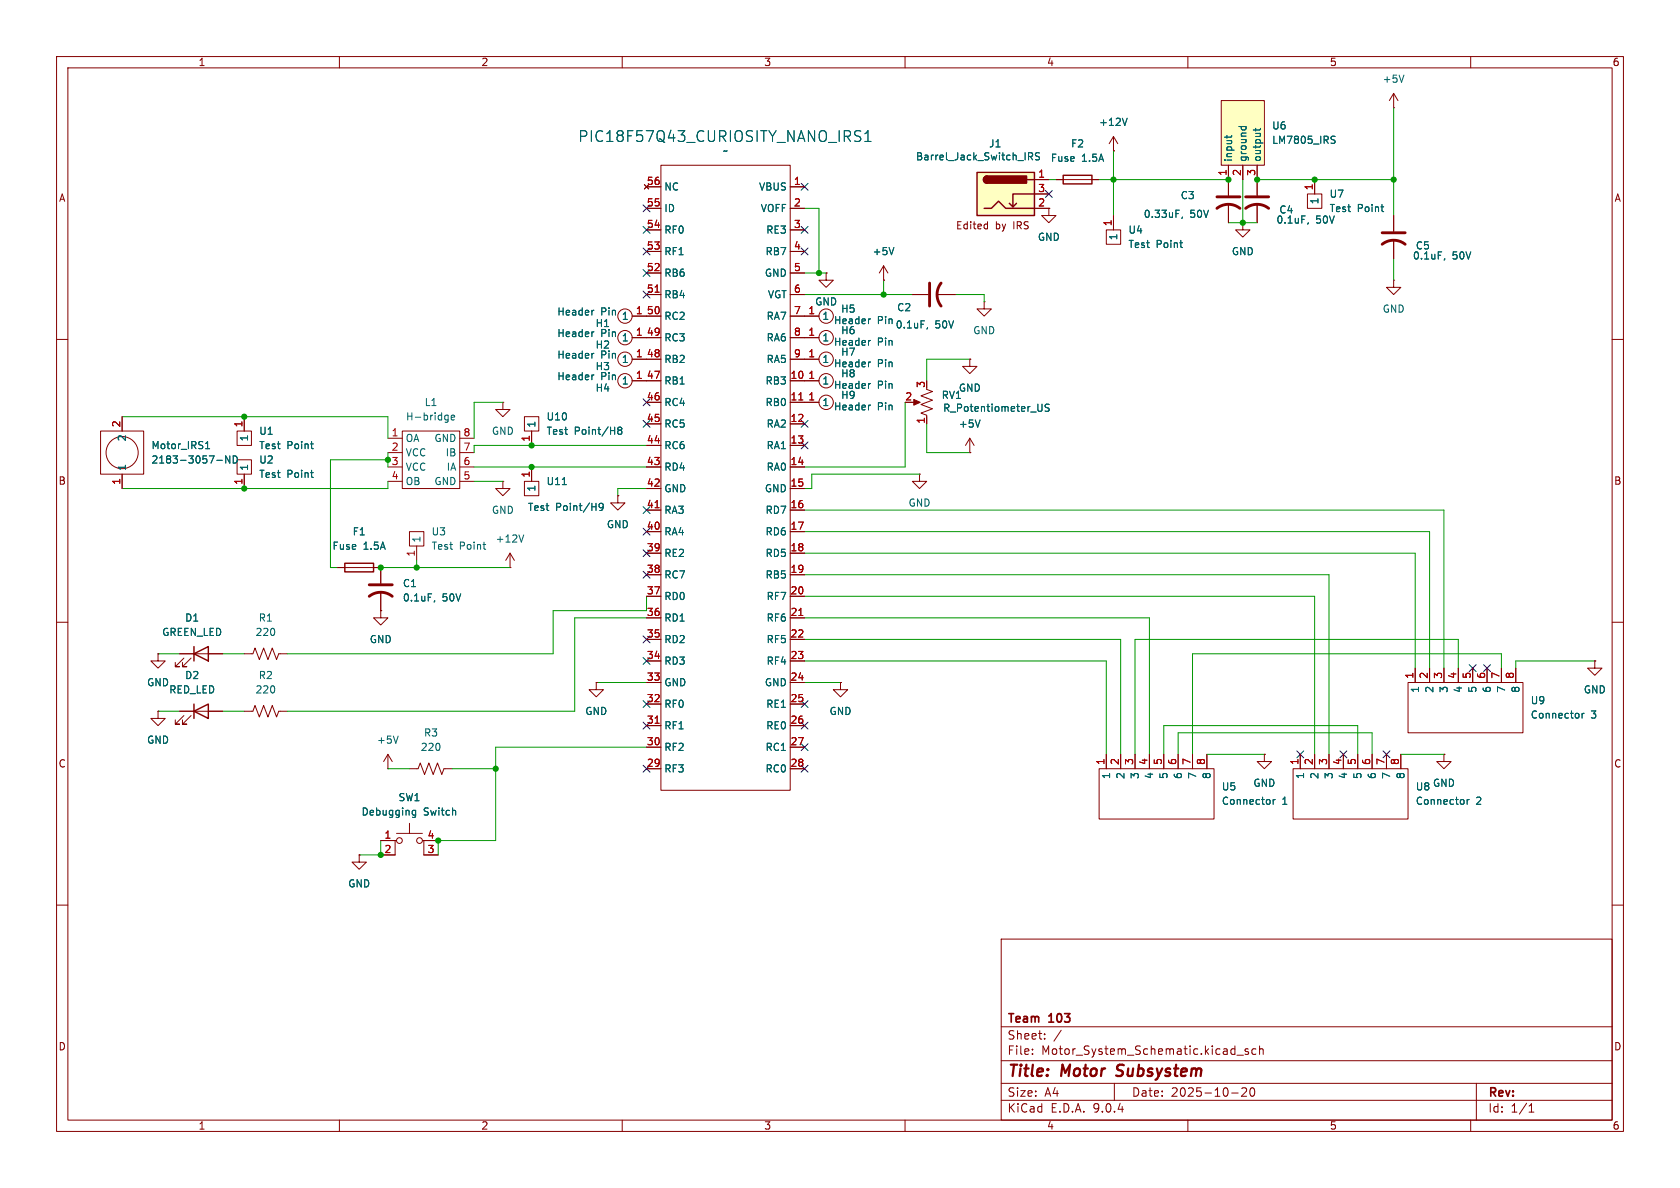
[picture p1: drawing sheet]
<svg xmlns="http://www.w3.org/2000/svg" width="297mm" height="210mm" viewBox="0 0 297 210" stroke-linecap="round" stroke-linejoin="round" font-family="sans-serif">
<g fill="none" stroke="#840000" stroke-width=".18">
<path d="M10 10h277v190h-277zM12 12h273v186h-273zM60 10v2M110 10v2M160 10v2M210 10v2M260 10v2M114.3 33h2.5M114.3 36.8h2.5M116.8 29.2h22.9v110.5h-22.9zM139.7 33h2.5M139.7 36.8h2.5"/>
<path d="M222.2 31.8v2.7M222.2 36.1v3.3M111.8 55.9h5M111.8 59.7h5M114.3 40.6h2.5M114.3 44.5h2.5M114.3 48.3h2.5M114.3 52.1h2.5M139.7 55.9h5.1M139.7 59.7h2.5M139.7 40.6h2.5M139.7 44.5h2.5"/>
<path d="M139.7 48.3h2.5M139.7 52.1h2.5M146 48.3v1.2h1.3l-1.3 1.3-1.2-1.3h1.2M146 48.3h.1M156.2 49.5h.1M156.2 47l-.8 1.3M156.2 47l.8 1.3M156.2 47v2.5M10 60h2M17.8 76.2h7.6v7.6h-7.6zM21.6 73.7v2.5M41.9 76.2h2.5v2.5h-2.5z"/>
<path d="M43.2 73.7v2.5M68.6 77.5h2.5M71.1 76.2h10.2v10.2h-10.2zM81.3 77.5h2.5M88.9 71.1v1.3h1.3l-1.3 1.3-1.3-1.3h1.3M88.9 71.1h.1M92.7 73.7h2.5v2.5h-2.5zM94 76.2v2.5M111.8 63.5h5M111.8 67.3h5M114.3 71.1h2.5M114.3 74.9h2.5"/>
<path d="M114.3 78.7h2.5M139.7 63.5h2.5M139.7 67.3h2.5M139.7 71.1h2.5M139.7 74.9h2.5M139.7 78.7h2.5M161.3 71.1h1M163.8 68.8l1 .4-2 .8 2 .7-2 .8 2 .8-2 .7 1 .4v1.5M285 60h2M21.6 83.8v2.6M41.9 81.3h2.5v2.5h-2.5zM43.2 83.8v2.6"/>
<path d="M68.6 80h2.5M68.6 82.6h2.5M68.6 85.1h2.5M72.4 94h2.5v2.5h-2.5zM73.7 96.5v2.6M81.3 80h2.5M81.3 82.6h2.5M81.3 85.1h2.5M90.2 97.8l-.8 1.3M90.2 97.8l.7 1.3M90.2 97.8v2.5M92.7 85.1h2.5v2.5h-2.5z"/>
<path d="M94 82.6v2.5M109.2 87.6v1.3h1.3l-1.3 1.3-1.3-1.3h1.3M109.2 87.6h.1M114.3 82.6h2.5M114.3 86.4h2.5M114.3 90.2h2.5M114.3 94h2.5M114.3 97.8h2.5M139.7 82.6h2.5M139.7 86.4h2.5M139.7 90.2h2.5M139.7 94h2.5"/>
<path d="M139.7 97.8h2.5M162.6 83.8v1.3h1.2l-1.2 1.3-1.3-1.3h1.3M162.6 83.8h.1M10 110h2M59.7 100.3h7.6v2.8M67.3 108v1.2h1.3l-1.3 1.3-1.3-1.3h1.3M67.3 108h.1M67.3 104.6v3.4M90.2 100.3h.1M114.3 101.6h2.5M114.3 105.4h2.5M114.3 109.2h2.5"/>
<path d="M114.3 113h2.5M114.3 116.8h2.5M139.7 101.6h2.5M139.7 105.4h2.5M139.7 109.2h2.5M139.7 113h2.5M139.7 116.8h2.5M250.2 118.1v2.6M252.7 118.1v2.6M255.3 118.1v2.6M257.8 118.1v2.6M260.3 118.1v2.6"/>
<path d="M262.9 118.1v2.6M265.4 118.1v2.6M268 118.1v2.6M281.9 116.8v1.3h1.3l-1.3 1.3-1.2-1.3h1.2M281.9 116.8h.1M285 110h2M68.6 135.9h.1M68.6 133.4l-.8 1.2M68.6 133.4l.7 1.2M68.6 133.4v2.5M72.4 135.9h1.5l.4-1 .8 2 .7-2 .8 2 .7-2 .8 2 .4-1h1.5M105.4 120.7v1.2h1.3l-1.3 1.3-1.3-1.3h1.3"/>
<path d="M105.4 120.7h.1M114.3 120.7h2.5M114.3 124.5h2.5M114.3 128.3h2.5M114.3 132.1h2.5M114.3 135.9h2.5M139.7 120.7h2.5M139.7 124.5h2.5M139.7 128.3h2.5M139.7 132.1h2.5M139.7 135.9h2.5M148.6 120.7v1.2h1.3l-1.3 1.3-1.3-1.3h1.3"/>
<path d="M148.6 120.7h.1M194.3 135.9h20.3v8.9h-20.3zM195.6 133.4v2.5M198.1 133.4v2.5M200.7 133.4v2.5M203.2 133.4v2.5M205.7 133.4v2.5M208.3 133.4v2.5M210.8 133.4v2.5M213.4 133.4v2.5M223.5 133.4v1.2h1.3l-1.3 1.3-1.3-1.3h1.3M223.5 133.4h.1"/>
<path d="M248.9 120.7h20.3v8.8h-20.3zM255.3 133.4v1.2h1.2l-1.2 1.3-1.3-1.3h1.3M255.3 133.4h.1M63.5 151.1v1.3h1.3l-1.3 1.3-1.3-1.3h1.3M63.5 151.1h.1M67.3 148.6h2.5M70.1 148.6h-.3v2.5h-2.5M70.1 147.3h4.6M72.4 145.5v1.8M74.7 148.6h.2v2.5h2.6M74.9 148.6h2.6M10 160h2"/>
<path d="M177 166h108v32h-108zM285 160h2M60 198v2M110 198v2M160 198v2M177 194.5h108M177 191.5h108M177 187.5h108M177 181.5h108M182.5 186.3v.1M182.5 185.5v.1M184.7 183.6v.1"/>
<path d="M184.7 182.8v.1M187.6 182.1l-1.3 2M197 191.5v3M210 198v2M217.7 193.2h1.2M218.7 186.5h1.1M219.5 192.4l.6-.1 .2 .1 .1 .3-.9 1.1h.9M220.7 185.5l-.4-.1-.2 .2 .1 .2 .5 .2v.3h-.6M221.1 192.4l.2-.1a.81 .81 0 0 1 .6 .6 .81 .81 0 0 1-.3 .8l-.1 .1a.81 .81 0 0 1-.4-1.4zM222 185.5l-.4-.1-.3 .3v.4l.2 .2h.5M222.7 185.5l.2-.1 .3 .1 .1 .9M222.7 184.9v1.5"/>
<path d="M260 198v2M261 191.5v6.5M270.3 196.6h.9M270.3 195.5l.4-.4v1.5"/>
<circle cx="110.5" cy="59.7" r="1.27"/>
<circle cx="110.5" cy="55.9" r="1.27"/>
<circle cx="146" cy="55.9" r="1.27"/>
<circle cx="110.5" cy="67.3" r="1.27"/>
<circle cx="110.5" cy="63.5" r="1.27"/>
<circle cx="21.6" cy="80" r="2.84"/>
<circle cx="70.6" cy="148.6" r=".51"/>
<circle cx="74.2" cy="148.6" r=".51"/>
</g>
<path d="M197.3 190.1l.3 .1M197.6 188.4l-.1 .2 .1 .4" fill="none" stroke="#840000" stroke-width=".4"/>
<g fill="none" stroke="#006464" stroke-width=".18">
<path d="M151.8 24.1l.2 .1a.46 .46 0 0 1 .2 .5 .46 .46 0 0 1-.4 .3M151.9 23.1l.3 .1M152.9 25h1.1M152.9 23.6l.5-.5v1.9M231.3 39.4l-.1 .2M105 54.9h-.2M105 58.7h-.2M153.9 56.4h-.2M158 43.8l-.4 1.2M36.3 79.3h.8M36.3 78.4l.4-.4v1.3M54.9 78.5h.5"/>
<path d="M55.3 79.3h.1M78.9 73.4l.3 .1M79.2 73.4v1l-.2 .3M79.2 74.2h-.3M79.8 73.8l.6-.1-.1-.2-.4-.1-.1 .2v.6h.5M104.9 66.3h-.1M105 62.5h-.2M109.5 76.1l-.3-.3 .3-.3h.2l.2 .3-.2 .3M109.5 76.1l-.3 .2 .1 .4 .2 .1 .3-.1 .1-.2v-.2l-.2-.2M109.5 76.1h.2M184.2 71.4v1.1l-.1 .2h-.4M185.5 71.5l-.5-.1-.2 .2v.3l.6 .3 .1 .3-.3 .2h-.4"/>
<path d="M38.3 81.4h1M40.6 80.6v1.3l-.7-1.3v1.3M41.2 80.6a.64 .64 0 0 1 .8 .6 .64 .64 0 0 1-.8 .7zM54.9 83.6h.5M55.3 84.4h.1M85.4 96.3h.5M85.7 97.1h.2M92.6 94.6l-.4 1.2M99.4 85.7h.7M106.6 89.5l-.2 .3-.4-.1-.1-.2 .1-.5h.4l.2 .1a.84 .84 0 0 1-.3 1.1h-.3M76.9 106.2l-.2 .2M70.4 130.1l-.4 1.3"/>
<path d="M279.7 126.1v.8M280.1 126.1l-.4 .2M72.9 143.8l.2 .3 .4-.1M73.5 143.2v1.1l-.3 .2h-.3M73.5 143.3l-.4-.1-.2 .3M225.1 141.3v.9M225.4 141.3l-.3 .3"/>
</g>
<path d="M220.2 36.8a3.3 3.3 0 0 1 4.1 0M220.2 34.8h4.1M65.3 105.4a3.3 3.3 0 0 1 4 0M65.3 103.4h4" fill="none" stroke="#840000" stroke-width=".51"/>
<path d="M115.8 51.7h.7M141.2 70.7h.7M115.8 89.8h.7M141.2 108.8h.7M115.8 127.9h.7" fill="none" stroke="#a90000" stroke-width=".18"/>
<path d="M161.5 70.6l1.2 .5-1.2 .5z" fill="#840000" stroke="#840000" stroke-width=".18"/>
<path d="M61 99.6h5v1.5h-5z" fill="none" stroke="#840000" stroke-width=".25"/>
<path d="M215.9 17.8h7.6v11.4h-7.6z" fill="#ffffc2"/>
<g fill="none" stroke="#840000" stroke-width=".18">
<path d="M215.9 17.8h7.6v11.4h-7.6zM185.4 36.8v1.3h1.3l-1.3 1.3-1.3-1.3h1.3M185.4 36.8h.1M186.7 31.8h7.6M196.8 26.7h.1M196.8 24.1l-.7 1.3M196.8 24.1l.8 1.3M196.8 24.1v2.6M196.8 38.1v2.5M217.2 29.2v5.3M217.2 36.1v3.3M219.7 39.4v1.2h1.3l-1.3 1.3-1.3-1.3h1.3"/>
<path d="M219.7 39.4h.1M219.7 29.2v2.6M222.2 29.2v2.6M231.1 34.3h2.6v2.5h-2.6zM232.4 31.8v2.5M246.4 38.1v2.8M142.2 59.7h2.6M161.3 52.1h2.8M165.6 52.1h3.3M174 53.3v1.3h1.3l-1.3 1.3-1.3-1.3h1.3M174 53.3h.1M195.6 40.6h2.5v2.6h-2.5z"/>
<path d="M246.4 49.5v1.3h1.2l-1.2 1.3-1.3-1.3h1.3M246.4 49.5h.1M246.4 42.4v3.3M142.2 63.5h2.6M142.2 67.3h2.6M142.2 71.1h2.6M171.4 63.5v1.3h1.3l-1.3 1.2-1.2-1.2h1.2M171.4 63.5h.1M171.4 77.5l-.7 1.2M171.4 77.5l.8 1.2M171.4 77.5v2.5M171.4 80h.1"/>
<path d="M27.9 115.6v1.2h1.3l-1.3 1.3-1.2-1.3h1.2M27.9 115.6h.1M31.7 115.6h7.7M32.5 116.3l-1.5 1.6h.7h-.7v-.8M33.8 116.3l-1.5 1.6h.7h-.7v-.8M43.2 115.6h1.5l.4-1 .7 2 .8-2 .8 2 .7-2 .8 2 .4-1h1.5M27.9 125.7v1.3h1.3l-1.3 1.3-1.2-1.3h1.2M27.9 125.7h.1M31.7 125.7h7.7M32.5 126.5l-1.5 1.5h.7h-.7v-.7M33.8 126.5l-1.5 1.5h.7h-.7v-.7M43.2 125.7h1.5l.4-1 .7 2 .8-2 .8 2 .7-2 .8 2 .4-1h1.5"/>
<circle cx="146" cy="59.7" r="1.27"/>
<circle cx="146" cy="67.3" r="1.27"/>
<circle cx="146" cy="63.5" r="1.27"/>
<circle cx="146" cy="71.1" r="1.27"/>
</g>
<g fill="none" stroke="#006464" stroke-width=".18">
<path d="M199.3 20.9l-.5 1.3M209 38.4l-.1 .2M216.9 23.9v.5M217.7 23.9l-.1 .3h-1.1M219 22.4h1.3M219.5 22.4l-.1 .3M220.2 22.4l.1 .3M222 22.7v.5M222.8 22.7l-.2 .3h-1M235.5 24.7l.4 .1 .1 .3-.2 .2h-.3M235.5 24.1h.5M244.1 36.6h.5"/>
<path d="M244.5 37.4h.1M164 57.9l-.1 .3M208.6 42.9h.5M208.9 43.8h.2M255.4 45.7l-.1 .3M153.9 64l-.2 .1M153.9 67.8l-.2 .1M153.9 60.2h-.2M153.9 71.6l-.2 .1M173.3 74.2l-.5 1.3"/>
</g>
<path d="M188 31h5v1.5h-5zM34.3 115.6l2.5-1.3v2.5zM34.3 114.3v2.5M34.3 125.7l2.5-1.2v2.5zM34.3 124.5v2.5" fill="none" stroke="#840000" stroke-width=".25"/>
<path d="M215.1 36.8a3.3 3.3 0 0 1 4.1 0M215.1 34.8h4.1M164.3 50v4.1M166.4 50a3.3 3.3 0 0 0 0 4.1M244.3 43.2a3.3 3.3 0 0 1 4.1 0M244.3 41.1h4.1" fill="none" stroke="#840000" stroke-width=".51"/>
<path d="M172.7 30.5h10.2v7.6h-10.2z" fill="#ffffc2"/>
<path d="M172.7 30.5h10.2v7.6h-10.2zM174 36.8h1.3l1.2-1.2 1.3 1.2h5.1M174.5 31.1a.64 .64 0 0 0-.6 .7 .64 .64 0 0 0 .6 .6M179.7 35.9l-.6 .7M181.6 31.8h1.3M182.9 34.3h-3.8v2.3l-.7-.7" fill="none" stroke="#840000" stroke-width=".25"/>
<g fill="#840000" stroke="#840000" stroke-width=".25">
<path d="M174 31.3l.5-.2v1.3a.63 .63 0 0 1-.6-.4 .63 .63 0 0 1 .1-.7z"/>
<path d="M174.5 31.1h7v1.3h-7z"/>
</g>
<g fill="none" stroke="#840000" stroke-width=".18">
<path d="M246.4 19.1h.1M246.4 16.5l-.8 1.3M246.4 16.5l.7 1.3M246.4 16.5v2.6M114.3 36.8h2.5M114.3 33h2.5M139.7 36.8h2.5M139.7 33h2.5M174.2 39.6l.4 .1M174.6 39.2v1.3M182.9 31.8h2.5M182.9 34.3h2.5"/>
<path d="M182.9 36.8h2.5M185.4 36.8h.1M186.7 31.8h1.3M193 31.8h1.3M196.8 26.7h.1M196.8 38.1v2.5M217.2 29.2v5.3M217.2 36.1v3.3M219.7 39.4h.1M219.7 29.2v2.6M222.2 29.2v5.3M222.2 36.1v3.3"/>
<path d="M232.4 31.8v2.5M246.4 38.1v2.8M111.8 55.9h5M111.8 59.7h5M114.3 40.6h2.5M114.3 44.5h2.5M114.3 48.3h2.5M114.3 52.1h2.5M139.7 55.9h5.1M139.7 59.7h5.1M139.7 40.6h2.5M139.7 44.5h2.5"/>
<path d="M139.7 48.3h2.5M139.7 52.1h2.5M146 48.3h.1M156.2 49.5h.1M161.3 52.1h2.8M165.6 52.1h3.3M174.6 40.4l-.4 .1M246.4 42.4v3.3M21.6 73.7v2.5M43.2 73.7v2.5M94 76.2v2.5M111.8 63.5h5"/>
<path d="M111.8 67.3h5M114.3 71.1h2.5M114.3 74.9h2.5M114.3 78.7h2.5M139.7 63.5h5.1M139.7 67.3h5.1M139.7 71.1h5.1M139.7 74.9h2.5M139.7 78.7h2.5M163.8 73.7v1.2M171.4 63.5h.1M21.6 83.8v2.6"/>
<path d="M43.2 83.8v2.6M88.9 85.1v1.3h1.3l-1.3 1.2-1.3-1.2h1.3M88.9 85.1h.1M94 82.6v2.5M109.2 87.6h.1M114.3 82.6h2.5M114.3 86.4h2.5M114.3 90.2h2.5M114.3 94h2.5M114.3 97.8h2.5M139.7 82.6h2.5M139.7 86.4h2.5"/>
<path d="M139.7 90.2h2.5M139.7 94h2.5M139.7 97.8h2.5M171.4 80h.1M27.9 115.6h.1M31.7 115.6h2.6M36.8 115.6h2.6M59.7 100.3h1.3M66 100.3h1.3v2.8M67.3 108h.1M67.3 104.6v3.4M114.3 101.6h2.5"/>
<path d="M114.3 105.4h2.5M114.3 109.2h2.5M114.3 113h2.5M114.3 116.8h2.5M139.7 101.6h2.5M139.7 105.4h2.5M139.7 109.2h2.5M139.7 113h2.5M139.7 116.8h2.5M250.2 118.1v2.6M252.7 118.1v2.6M255.3 118.1v2.6"/>
<path d="M257.8 118.1v2.6M260.3 118.1v2.6M262.9 118.1v2.6M265.4 118.1v2.6M268 118.1v2.6M281.9 116.8h.1M27.9 125.7h.1M31.7 125.7h2.6M36.8 125.7h2.6M105.4 120.7h.1M114.3 120.7h2.5M114.3 124.5h2.5"/>
<path d="M114.3 128.3h2.5M114.3 132.1h2.5M114.3 135.9h2.5M139.7 120.7h2.5M139.7 124.5h2.5M139.7 128.3h2.5M139.7 132.1h2.5M139.7 135.9h2.5M148.6 120.7h.1M195.6 133.4v2.5M198.1 133.4v2.5M200.7 133.4v2.5"/>
<path d="M203.2 133.4v2.5M205.7 133.4v2.5M208.3 133.4v2.5M210.8 133.4v2.5M213.4 133.4v2.5M223.5 133.4h.1M228.6 135.9h20.3v8.9h-20.3zM229.9 133.4v2.5M232.4 133.4v2.5M234.9 133.4v2.5M237.5 133.4v2.5M240 133.4v2.5"/>
<path d="M242.6 133.4v2.5M245.1 133.4v2.5M247.6 133.4v2.5M255.3 133.4h.1M63.5 151.1h.1M67.3 148.6h2.5M67.3 151.1h2.5M74.9 148.6h2.6M74.9 151.1h2.6"/>
</g>
<g fill="none" stroke="#006464" stroke-width=".18">
<path d="M248.2 13.3l-.4 1.2M151.8 24.1l.2 .1a.46 .46 0 0 1 .2 .5 .46 .46 0 0 1-.4 .3M151.9 23.1l.3 .1M152.9 25h1.1M152.9 23.6l.5-.5v1.9M181.8 27.7l.6-.1 .2-.2-.1-.3-.7-.1v1.3M182.1 27.7l.5 .6M183.8 27.1l-.5-.1-.2 .1v.4l.5 .2 .2 .3-.3 .3-.5-.1M199.3 20.9l-.5 1.3M209 38.4l-.1 .2M216.9 23.9v.5M217.7 23.9l-.1 .3h-1.1"/>
<path d="M219 22.4h1.3M219.5 22.4l-.1 .3M220.2 22.4l.1 .3M222 22.7v.5M222.8 22.7l-.2 .3h-1M231.3 39.4l-.1 .2M235.5 24.7l.4 .1 .1 .3-.2 .2h-.3M235.5 24.1h.5M244.1 36.6h.5M244.5 37.4h.1M105 54.9h-.2M105 58.7h-.2"/>
<path d="M153.9 56.4h-.2M158 43.8l-.4 1.2M164 57.9l-.1 .3M208.6 42.9h.5M208.9 43.8h.2M255.4 45.7l-.1 .3M36.3 79.3h.8M36.3 78.4l.4-.4v1.3M54.9 78.5h.5M55.3 79.3h.1M104.9 66.3h-.1M105 62.5h-.2"/>
<path d="M109.5 76.1l-.3-.3 .3-.3h.2l.2 .3-.2 .3M109.5 76.1l-.3 .2 .1 .4 .2 .1 .3-.1 .1-.2v-.2l-.2-.2M109.5 76.1h.2M153.9 64l-.2 .1M153.9 67.8l-.2 .1M153.9 60.2h-.2M153.9 71.6l-.2 .1M173.3 74.2l-.5 1.3M184.2 71.4v1.1l-.1 .2h-.4M185.5 71.5l-.5-.1-.2 .2v.3l.6 .3 .1 .3-.3 .2h-.4M38.3 81.4h1M40.6 80.6v1.3l-.7-1.3v1.3"/>
<path d="M41.2 80.6a.64 .64 0 0 1 .8 .6 .64 .64 0 0 1-.8 .7zM54.9 83.6h.5M55.3 84.4h.1M99.4 85.7h.7M106.6 89.5l-.2 .3-.4-.1-.1-.2 .1-.5h.4l.2 .1a.84 .84 0 0 1-.3 1.1h-.3M76.9 106.2l-.2 .2M279.7 126.1v.8M280.1 126.1l-.4 .2M72.9 143.8l.2 .3 .4-.1M73.5 143.2v1.1l-.3 .2h-.3M73.5 143.3l-.4-.1-.2 .3M225.1 141.3v.9"/>
<path d="M225.4 141.3l-.3 .3M259.4 141.3v.9M259.7 141.3l-.3 .3"/>
</g>
<g fill="none" stroke="#009600" stroke-width=".18">
<path d="M246.4 19.1v19M142.2 36.8h2.6v11.5M185.4 31.8h1.3M194.3 31.8h22.9M196.8 26.7v11.4M217.2 39.4h5M219.7 31.8v7.6M222.2 31.8h24.2M142.2 52.1h19.1M142.2 48.3h3.8M156.2 49.5v2.6M168.9 52.1h5.1v1.2"/>
<path d="M246.4 45.7v3.8M21.6 73.7h47v3.8M88.9 71.1h-5.1v6.4M114.3 78.7h-30.5v1.3M160 71.1v11.5h-17.8M163.8 74.9v5.1h7.6M171.4 63.5h-7.6v3.8M68.6 85.1v1.3h-47M68.6 80v2.6M68.6 81.3h-10.2v19h1.3M73.7 99.1v1.2M83.8 82.6h30.5"/>
<path d="M83.8 85.1h5.1M114.3 86.4h-5.1v1.2M142.2 94h110.5v24.1M142.2 90.2h113.1v27.9M142.2 97.8h108v20.3M162.6 83.8h-19.1v2.6h-1.3M27.9 115.6h3.8M39.4 115.6h3.8M67.3 100.3h22.9M114.3 105.4v2.6h-16.5v7.6h-47M114.3 109.2h-12.7v16.5h-50.8M142.2 113h55.9v20.4"/>
<path d="M142.2 109.2h61v24.2M142.2 116.8h53.4v16.6M142.2 101.6h92.7v31.8M142.2 105.4h90.2v28M257.8 118.1v-5.1h-57.1v20.4M265.4 118.1v-2.5h-54.6v17.8M281.9 116.8h-13.9v1.3M27.9 125.7h3.8M39.4 125.7h3.8M68.6 135.9h3.8M80 135.9h7.6M105.4 120.7h8.9"/>
<path d="M114.3 132.1h-26.7v16.5h-10.1v2.5M142.2 120.7h6.4M205.7 133.4v-5.1h34.3v5.1M208.3 133.4v-3.9h34.3v3.9M213.4 133.4h10.1M247.6 133.4h7.7M67.3 148.6v2.5h-3.8"/>
</g>
<g fill="none" stroke="#000084" stroke-width=".18">
<path d="M113.7 36.2l1.2 1.2M114.9 36.2l-1.2 1.2M141.6 32.4l1.2 1.2M142.8 32.4l-1.2 1.2M184.8 33.7l1.2 1.2M186 33.7l-1.2 1.2M113.7 51.5l1.2 1.2M113.7 43.8l1.2 1.3M113.7 47.7l1.2 1.2M113.7 40l1.2 1.2M114.9 51.5l-1.2 1.2M114.9 43.8l-1.2 1.3"/>
<path d="M114.9 47.7l-1.2 1.2M114.9 40l-1.2 1.2M141.6 40l1.2 1.2M141.6 43.8l1.2 1.3M142.8 40l-1.2 1.2M142.8 43.8l-1.2 1.3M113.7 74.3l1.2 1.2M113.7 70.5l1.2 1.2M114.9 74.3l-1.2 1.2M114.9 70.5l-1.2 1.2M141.6 78.1l1.2 1.2M141.6 74.3l1.2 1.2"/>
<path d="M142.8 78.1l-1.2 1.2M142.8 74.3l-1.2 1.2M113.7 89.6l1.2 1.2M113.7 97.2l1.2 1.2M113.7 93.4l1.2 1.2M114.9 89.6l-1.2 1.2M114.9 97.2l-1.2 1.2M114.9 93.4l-1.2 1.2M113.7 101l1.2 1.2M113.7 112.4l1.2 1.2M113.7 116.2l1.2 1.2M114.9 101l-1.2 1.2"/>
<path d="M114.9 112.4l-1.2 1.2M114.9 116.2l-1.2 1.2M259.7 117.5l1.3 1.2M261 117.5l-1.3 1.2M262.3 117.5l1.2 1.2M263.5 117.5l-1.2 1.2M113.7 123.9l1.2 1.2M113.7 127.7l1.2 1.2M113.7 135.3l1.2 1.2M114.9 123.9l-1.2 1.2M114.9 127.7l-1.2 1.2M114.9 135.3l-1.2 1.2"/>
<path d="M141.6 123.9l1.2 1.2M141.6 135.3l1.2 1.2M141.6 127.7l1.2 1.2M141.6 131.5l1.2 1.2M142.8 123.9l-1.2 1.2M142.8 135.3l-1.2 1.2M142.8 127.7l-1.2 1.2M142.8 131.5l-1.2 1.2M229.3 132.7l1.2 1.3M230.5 132.7l-1.2 1.3M236.9 132.7l1.2 1.3M238.1 132.7l-1.2 1.3"/>
<path d="M244.5 132.7l1.2 1.3M245.7 132.7l-1.2 1.3"/>
</g>
<path d="M115.8 51.7h.7M141.2 70.7h.7M115.8 89.8h.7M141.2 108.8h.7M115.8 127.9h.7" fill="none" stroke="#a90000" stroke-width=".18"/>
<g fill="#009600" stroke="#009600" stroke-width=".18">
<circle cx="94" cy="78.7" r=".46"/>
<circle cx="144.8" cy="48.3" r=".46"/>
<circle cx="156.2" cy="52.1" r=".46"/>
<circle cx="73.7" cy="100.3" r=".46"/>
<circle cx="67.3" cy="100.3" r=".46"/>
<circle cx="43.2" cy="73.7" r=".46"/>
<circle cx="43.2" cy="86.4" r=".46"/>
<circle cx="68.6" cy="81.3" r=".46"/>
<circle cx="87.6" cy="135.9" r=".46"/>
<circle cx="77.5" cy="148.6" r=".46"/>
<circle cx="67.3" cy="151.1" r=".46"/>
<circle cx="94" cy="82.6" r=".46"/>
<circle cx="222.2" cy="31.8" r=".46"/>
<circle cx="196.8" cy="31.8" r=".46"/>
<circle cx="217.2" cy="31.8" r=".46"/>
<circle cx="219.7" cy="39.4" r=".46"/>
<circle cx="246.4" cy="31.8" r=".46"/>
<circle cx="232.4" cy="31.8" r=".46"/>
</g>
<g font-size="2.8" fill="#840000">
<text x="178" y="190.9">Title:</text>
<text x="187.7" y="190.9">Motor</text>
<text x="198.3" y="190.9">Subsystem</text>
</g>
<text font-size="2.7" fill="#006464" x="102.2" y="25.3">PIC18F57Q43_CURIOSITY_NANO_IRS1</text>
<g font-size="2.1" fill="#840000">
<text x="178" y="184">Sheet:</text>
<text x="178" y="181.2">Team</text>
<text x="185.5" y="181.2">103</text>
<text x="178" y="186.7">File:</text>
<text x="184.1" y="186.7">Motor_System_Schematic.kicad_sch</text>
<text x="178" y="196.9">KiCad</text>
<text x="178" y="194.1">Size:</text>
<text x="184.7" y="194.1">A4</text>
<text x="185.7" y="196.9">E.D.A.</text>
<text x="193.3" y="196.9">9.0.4</text>
<text x="200" y="194.1">Date:</text>
<text x="207" y="194.1">2025-10-20</text>
<text x="263" y="194.3">Rev:</text>
<text x="263" y="196.9">Id:</text>
<text x="267.1" y="196.9">1/1</text>
</g>
<g font-size="1.8" fill="#840000">
<text x="35" y="11.9">1</text>
<text x="85" y="11.9">2</text>
<text x="135" y="11.9">3</text>
<text x="185" y="11.9">4</text>
<text x="235" y="11.9">5</text>
<text x="285" y="11.9">6</text>
<text x="10.3" y="35.9">A</text>
<text x="285.3" y="35.9">A</text>
<text x="168.9" y="40.7">Edited</text>
<text x="175.9" y="40.7">by</text>
<text x="179.2" y="40.7">IRS</text>
<text x="10.3" y="85.9">B</text>
<text x="285.3" y="85.9">B</text>
<text x="10.3" y="135.9">C</text>
<text x="285.3" y="135.9">C</text>
<text x="10.3" y="185.9">D</text>
<text x="285.3" y="185.9">D</text>
<text x="35" y="199.9">1</text>
<text x="85" y="199.9">2</text>
<text x="135" y="199.9">3</text>
<text x="185" y="199.9">4</text>
<text x="235" y="199.9">5</text>
<text x="285" y="199.9">6</text>
</g>
<g font-size="1.8" fill="#006464">
<text x="244.3" y="14.8">+5V</text>
<text x="194.2" y="22.5">+12V</text>
<text x="224.8" y="23.1">U6</text>
<text x="127.7" y="27.5">~</text>
<text x="161.8" y="28.5">Barrel_Jack_Switch_IRS</text>
<text x="174.8" y="26.3">J1</text>
<text x="185.7" y="28.8">Fuse</text>
<text x="189.2" y="26.3">F2</text>
<text x="191.2" y="28.8">1.5A</text>
<text x="218" y="28.7" transform="rotate(-90 218 28.7)">input</text>
<text x="220.6" y="28.7" transform="rotate(-90 220.6 28.7)">ground</text>
<text x="223.1" y="28.7" transform="rotate(-90 223.1 28.7)">output</text>
<text x="224.8" y="25.6">LM7805_IRS</text>
<text x="117.3" y="33.9">NC</text>
<text x="134.1" y="33.9">VBUS</text>
<text x="208.6" y="35.4">C3</text>
<text x="235" y="35.2">U7</text>
<text x="117.3" y="37.7">ID</text>
<text x="117.3" y="41.5">RF0</text>
<text x="134.4" y="37.7">VOFF</text>
<text x="135.4" y="41.5">RE3</text>
<text x="199.4" y="41.5">U4</text>
<text x="202.1" y="38.7">0.33uF,</text>
<text x="210.4" y="38.7">50V</text>
<text x="225.6" y="39.7">0.1uF,</text>
<text x="226.1" y="37.9">C4</text>
<text x="232.6" y="39.7">50V</text>
<text x="233.3" y="36.2" transform="rotate(-90 233.3 36.2)">1</text>
<text x="235" y="37.7">Test</text>
<text x="239.9" y="37.7">Point</text>
<text x="117.3" y="45.3">RF1</text>
<text x="135.2" y="45.3">RB7</text>
<text x="154.2" y="45.3">+5V</text>
<text x="183.4" y="42.8">GND</text>
<text x="197.7" y="42.6" transform="rotate(-90 197.7 42.6)">1</text>
<text x="199.4" y="44">Test</text>
<text x="204.4" y="44">Point</text>
<text x="217.7" y="45.3">GND</text>
<text x="249.7" y="46.1">0.1uF,</text>
<text x="250.2" y="44.3">C5</text>
<text x="256.7" y="46.1">50V</text>
<text x="117.3" y="49.1">RB6</text>
<text x="117.3" y="52.9">RB4</text>
<text x="135.1" y="49.1">GND</text>
<text x="135.7" y="52.9">VGT</text>
<text x="98.4" y="56">Header</text>
<text x="98.4" y="59.8">Header</text>
<text x="105.2" y="58">H1</text>
<text x="106.2" y="56">Pin</text>
<text x="106.2" y="59.8">Pin</text>
<text x="109.8" y="56.7">1</text>
<text x="117.3" y="56.7">RC2</text>
<text x="135.4" y="56.7">RA7</text>
<text x="144" y="54.2">GND</text>
<text x="145.3" y="56.7">1</text>
<text x="147.3" y="57.5">Header</text>
<text x="148.6" y="55.5">H5</text>
<text x="148.6" y="59.3">H6</text>
<text x="155.1" y="57.5">Pin</text>
<text x="158.3" y="58.3">0.1uF,</text>
<text x="158.5" y="55.2">C2</text>
<text x="165.3" y="58.3">50V</text>
<text x="172" y="59.3">GND</text>
<text x="244.3" y="55.5">GND</text>
<text x="98.4" y="63.6">Header</text>
<text x="105.2" y="65.6">H3</text>
<text x="105.2" y="61.8">H2</text>
<text x="106.2" y="63.6">Pin</text>
<text x="109.8" y="64.4">1</text>
<text x="109.8" y="60.6">1</text>
<text x="117.3" y="60.6">RC3</text>
<text x="117.3" y="64.4">RB2</text>
<text x="135.4" y="60.6">RA6</text>
<text x="135.4" y="64.4">RA5</text>
<text x="145.3" y="64.4">1</text>
<text x="145.3" y="60.6">1</text>
<text x="147.3" y="65.1">Header</text>
<text x="147.3" y="61.3">Header</text>
<text x="148.6" y="63.1">H7</text>
<text x="155.1" y="65.1">Pin</text>
<text x="155.1" y="61.3">Pin</text>
<text x="75" y="72">L1</text>
<text x="98.4" y="67.4">Header</text>
<text x="105.2" y="69.4">H4</text>
<text x="106.2" y="67.4">Pin</text>
<text x="109.8" y="68.2">1</text>
<text x="117.3" y="68.2">RB1</text>
<text x="117.3" y="72">RC4</text>
<text x="135.2" y="68.2">RB3</text>
<text x="135.2" y="72">RB0</text>
<text x="145.3" y="68.2">1</text>
<text x="145.3" y="72">1</text>
<text x="147.3" y="68.9">Header</text>
<text x="148.6" y="66.9">H8</text>
<text x="148.6" y="70.7">H9</text>
<text x="155.1" y="68.9">Pin</text>
<text x="166.4" y="70.7">RV1</text>
<text x="169.4" y="69.4">GND</text>
<text x="45.7" y="77.1">U1</text>
<text x="71.7" y="74.5">H-bridge</text>
<text x="86.9" y="77.1">GND</text>
<text x="94.8" y="75.7" transform="rotate(-90 94.8 75.7)">1</text>
<text x="96.5" y="74.5">U10</text>
<text x="96.5" y="77.1">Test</text>
<text x="101.5" y="77.1">Point/H8</text>
<text x="117.3" y="75.8">RC5</text>
<text x="135.4" y="75.8">RA2</text>
<text x="147.3" y="72.7">Header</text>
<text x="155.1" y="72.7">Pin</text>
<text x="166.6" y="73">R_Potentiometer_US</text>
<text x="169.4" y="75.8">+5V</text>
<text x="22.5" y="83.3" transform="rotate(-90 22.5 83.3)">1</text>
<text x="22.5" y="78.1" transform="rotate(-90 22.5 78.1)">2</text>
<text x="26.7" y="79.6">Motor_IRS1</text>
<text x="26.7" y="82.1">2183-3057-ND</text>
<text x="44" y="83.3" transform="rotate(-90 44 83.3)">1</text>
<text x="44" y="78.1" transform="rotate(-90 44 78.1)">1</text>
<text x="45.7" y="79.6">Test</text>
<text x="45.7" y="82.1">U2</text>
<text x="50.7" y="79.6">Point</text>
<text x="71.6" y="78.3">OA</text>
<text x="71.6" y="80.9">VCC</text>
<text x="71.6" y="83.4">VCC</text>
<text x="76.7" y="78.3">GND</text>
<text x="78.7" y="80.9">IB</text>
<text x="78.9" y="83.4">IA</text>
<text x="117.3" y="79.6">RC6</text>
<text x="117.3" y="83.4">RD4</text>
<text x="135.4" y="79.6">RA1</text>
<text x="135.4" y="83.4">RA0</text>
<text x="45.7" y="84.7">Test</text>
<text x="50.7" y="84.7">Point</text>
<text x="71.6" y="86">OB</text>
<text x="76.7" y="86">GND</text>
<text x="94.8" y="87" transform="rotate(-90 94.8 87)">1</text>
<text x="96.5" y="86">U11</text>
<text x="117.3" y="87.2">GND</text>
<text x="135.1" y="87.2">GND</text>
<text x="160.5" y="89.8">GND</text>
<text x="62.2" y="94.8">F1</text>
<text x="76.2" y="94.8">U3</text>
<text x="86.9" y="91">GND</text>
<text x="93.2" y="90.5">Test</text>
<text x="98.2" y="90.5">Point/H9</text>
<text x="107.2" y="93.6">GND</text>
<text x="117.3" y="91">RA3</text>
<text x="117.3" y="94.8">RA4</text>
<text x="135.2" y="91">RD7</text>
<text x="135.2" y="94.8">RD6</text>
<text x="58.7" y="97.4">Fuse</text>
<text x="64.2" y="97.4">1.5A</text>
<text x="74.5" y="96" transform="rotate(-90 74.5 96)">1</text>
<text x="76.2" y="97.4">Test</text>
<text x="81.2" y="97.4">Point</text>
<text x="87.5" y="96.1">+12V</text>
<text x="117.3" y="98.7">RE2</text>
<text x="135.2" y="98.7">RD5</text>
<text x="71.1" y="104">C1</text>
<text x="71.1" y="106.5">0.1uF,</text>
<text x="78.2" y="106.5">50V</text>
<text x="117.3" y="102.5">RC7</text>
<text x="117.3" y="106.3">RD0</text>
<text x="135.2" y="102.5">RB5</text>
<text x="135.4" y="106.3">RF7</text>
<text x="28.6" y="112.6">GREEN_LED</text>
<text x="32.6" y="110.1">D1</text>
<text x="45.1" y="112.6">220</text>
<text x="45.6" y="110.1">R1</text>
<text x="65.3" y="113.9">GND</text>
<text x="117.3" y="110.1">RD1</text>
<text x="117.3" y="113.9">RD2</text>
<text x="135.4" y="110.1">RF6</text>
<text x="135.4" y="113.9">RF5</text>
<text x="117.3" y="117.7">RD3</text>
<text x="135.4" y="117.7">RF4</text>
<text x="25.9" y="121.5">GND</text>
<text x="29.8" y="122.8">RED_LED</text>
<text x="32.6" y="120.2">D2</text>
<text x="45.1" y="122.8">220</text>
<text x="45.6" y="120.2">R2</text>
<text x="117.3" y="121.5">GND</text>
<text x="117.3" y="125.3">RF0</text>
<text x="135.1" y="121.5">GND</text>
<text x="135.4" y="125.3">RE1</text>
<text x="251.1" y="122.6" transform="rotate(-90 251.1 122.6)">1</text>
<text x="253.6" y="122.6" transform="rotate(-90 253.6 122.6)">2</text>
<text x="256.1" y="122.6" transform="rotate(-90 256.1 122.6)">3</text>
<text x="258.7" y="122.6" transform="rotate(-90 258.7 122.6)">4</text>
<text x="261.2" y="122.6" transform="rotate(-90 261.2 122.6)">5</text>
<text x="263.8" y="122.6" transform="rotate(-90 263.8 122.6)">6</text>
<text x="266.3" y="122.6" transform="rotate(-90 266.3 122.6)">7</text>
<text x="268.8" y="122.6" transform="rotate(-90 268.8 122.6)">8</text>
<text x="270.5" y="124.7">U9</text>
<text x="279.9" y="122.8">GND</text>
<text x="25.9" y="131.7">GND</text>
<text x="66.5" y="131.7">+5V</text>
<text x="74.9" y="130.4">R3</text>
<text x="103.4" y="126.6">GND</text>
<text x="117.3" y="129.1">RF1</text>
<text x="135.4" y="129.1">RE0</text>
<text x="146.6" y="126.6">GND</text>
<text x="270.5" y="127.2">Connector</text>
<text x="281.2" y="127.2">3</text>
<text x="74.3" y="132.9">220</text>
<text x="117.3" y="132.9">RF2</text>
<text x="117.3" y="136.8">RF3</text>
<text x="135.2" y="132.9">RC1</text>
<text x="135.2" y="136.8">RC0</text>
<text x="196.4" y="137.8" transform="rotate(-90 196.4 137.8)">1</text>
<text x="199" y="137.8" transform="rotate(-90 199 137.8)">2</text>
<text x="201.5" y="137.8" transform="rotate(-90 201.5 137.8)">3</text>
<text x="204.1" y="137.8" transform="rotate(-90 204.1 137.8)">4</text>
<text x="206.6" y="137.8" transform="rotate(-90 206.6 137.8)">5</text>
<text x="209.1" y="137.8" transform="rotate(-90 209.1 137.8)">6</text>
<text x="211.7" y="137.8" transform="rotate(-90 211.7 137.8)">7</text>
<text x="214.2" y="137.8" transform="rotate(-90 214.2 137.8)">8</text>
<text x="230.7" y="137.8" transform="rotate(-90 230.7 137.8)">1</text>
<text x="233.3" y="137.8" transform="rotate(-90 233.3 137.8)">2</text>
<text x="235.8" y="137.8" transform="rotate(-90 235.8 137.8)">3</text>
<text x="238.4" y="137.8" transform="rotate(-90 238.4 137.8)">4</text>
<text x="240.9" y="137.8" transform="rotate(-90 240.9 137.8)">5</text>
<text x="243.4" y="137.8" transform="rotate(-90 243.4 137.8)">6</text>
<text x="246" y="137.8" transform="rotate(-90 246 137.8)">7</text>
<text x="248.5" y="137.8" transform="rotate(-90 248.5 137.8)">8</text>
<text x="70.4" y="141.8">SW1</text>
<text x="215.9" y="139.9">U5</text>
<text x="215.9" y="142.5">Connector</text>
<text x="221.5" y="139.3">GND</text>
<text x="226.6" y="142.5">1</text>
<text x="250.2" y="139.9">U8</text>
<text x="250.2" y="142.5">Connector</text>
<text x="253.2" y="139.3">GND</text>
<text x="260.9" y="142.5">2</text>
<text x="63.8" y="144.4">Debugging</text>
<text x="74.8" y="144.4">Switch</text>
<text x="61.5" y="157.1">GND</text>
</g>
<g font-size="1.8" fill="#a90000">
<text x="114.3" y="32.8">56</text>
<text x="140.3" y="32.8">1</text>
<text x="183.4" y="31.5">1</text>
<text x="183.4" y="34">3</text>
<text x="216.9" y="31.2" transform="rotate(-90 216.9 31.2)">1</text>
<text x="219.5" y="31.2" transform="rotate(-90 219.5 31.2)">2</text>
<text x="222" y="31.2" transform="rotate(-90 222 31.2)">3</text>
<text x="232.2" y="33.7" transform="rotate(-90 232.2 33.7)">1</text>
<text x="114.3" y="36.6">55</text>
<text x="114.3" y="40.4">54</text>
<text x="140.3" y="36.6">2</text>
<text x="140.3" y="40.4">3</text>
<text x="183.4" y="36.6">2</text>
<text x="196.6" y="40.1" transform="rotate(-90 196.6 40.1)">1</text>
<text x="114.3" y="44.2">53</text>
<text x="140.3" y="44.2">4</text>
<text x="114.3" y="48">52</text>
<text x="114.3" y="51.8">51</text>
<text x="140.3" y="48">5</text>
<text x="140.3" y="51.8">6</text>
<text x="112.3" y="55.6">1</text>
<text x="112.3" y="59.4">1</text>
<text x="114.3" y="55.6">50</text>
<text x="114.3" y="59.4">49</text>
<text x="140.3" y="55.6">7</text>
<text x="140.3" y="59.4">8</text>
<text x="142.8" y="55.6">1</text>
<text x="142.8" y="59.4">1</text>
<text x="112.3" y="63.2">1</text>
<text x="114.3" y="63.2">48</text>
<text x="140.3" y="63.2">9</text>
<text x="142.8" y="63.2">1</text>
<text x="112.3" y="67.1">1</text>
<text x="114.3" y="67.1">47</text>
<text x="114.3" y="70.9">46</text>
<text x="139.7" y="67.1">10</text>
<text x="139.7" y="70.9">11</text>
<text x="142.8" y="67.1">1</text>
<text x="142.8" y="70.9">1</text>
<text x="159.9" y="70.9">2</text>
<text x="163.6" y="68.7" transform="rotate(-90 163.6 68.7)">3</text>
<text x="21.3" y="75.6" transform="rotate(-90 21.3 75.6)">2</text>
<text x="42.9" y="75.6" transform="rotate(-90 42.9 75.6)">1</text>
<text x="69.1" y="77.2">1</text>
<text x="81.8" y="77.2">8</text>
<text x="114.3" y="74.7">45</text>
<text x="139.7" y="74.7">12</text>
<text x="163.6" y="75" transform="rotate(-90 163.6 75)">1</text>
<text x="69.1" y="79.8">2</text>
<text x="69.1" y="82.3">3</text>
<text x="81.8" y="79.8">7</text>
<text x="81.8" y="82.3">6</text>
<text x="93.7" y="78.2" transform="rotate(-90 93.7 78.2)">1</text>
<text x="114.3" y="78.5">44</text>
<text x="114.3" y="82.3">43</text>
<text x="139.7" y="78.5">13</text>
<text x="139.7" y="82.3">14</text>
<text x="21.3" y="85.8" transform="rotate(-90 21.3 85.8)">1</text>
<text x="42.9" y="85.8" transform="rotate(-90 42.9 85.8)">1</text>
<text x="69.1" y="84.8">4</text>
<text x="81.8" y="84.8">5</text>
<text x="93.7" y="84.5" transform="rotate(-90 93.7 84.5)">1</text>
<text x="114.3" y="86.1">42</text>
<text x="114.3" y="89.9">41</text>
<text x="139.7" y="86.1">15</text>
<text x="139.7" y="89.9">16</text>
<text x="114.3" y="93.7">40</text>
<text x="139.7" y="93.7">17</text>
<text x="73.4" y="98.5" transform="rotate(-90 73.4 98.5)">1</text>
<text x="114.3" y="97.5">39</text>
<text x="114.3" y="101.3">38</text>
<text x="139.7" y="97.5">18</text>
<text x="139.7" y="101.3">19</text>
<text x="114.3" y="105.2">37</text>
<text x="139.7" y="105.2">20</text>
<text x="114.3" y="109">36</text>
<text x="114.3" y="112.8">35</text>
<text x="139.7" y="109">21</text>
<text x="139.7" y="112.8">22</text>
<text x="114.3" y="116.6">34</text>
<text x="139.7" y="116.6">23</text>
<text x="114.3" y="120.4">33</text>
<text x="114.3" y="124.2">32</text>
<text x="139.7" y="120.4">24</text>
<text x="139.7" y="124.2">25</text>
<text x="249.9" y="120.1" transform="rotate(-90 249.9 120.1)">1</text>
<text x="252.5" y="120.1" transform="rotate(-90 252.5 120.1)">2</text>
<text x="255" y="120.1" transform="rotate(-90 255 120.1)">3</text>
<text x="257.6" y="120.1" transform="rotate(-90 257.6 120.1)">4</text>
<text x="260.1" y="120.1" transform="rotate(-90 260.1 120.1)">5</text>
<text x="262.6" y="120.1" transform="rotate(-90 262.6 120.1)">6</text>
<text x="265.2" y="120.1" transform="rotate(-90 265.2 120.1)">7</text>
<text x="267.7" y="120.1" transform="rotate(-90 267.7 120.1)">8</text>
<text x="114.3" y="128">31</text>
<text x="114.3" y="131.8">30</text>
<text x="139.7" y="128">26</text>
<text x="139.7" y="131.8">27</text>
<text x="114.3" y="135.6">29</text>
<text x="139.7" y="135.6">28</text>
<text x="195.3" y="135.3" transform="rotate(-90 195.3 135.3)">1</text>
<text x="197.9" y="135.3" transform="rotate(-90 197.9 135.3)">2</text>
<text x="200.4" y="135.3" transform="rotate(-90 200.4 135.3)">3</text>
<text x="202.9" y="135.3" transform="rotate(-90 202.9 135.3)">4</text>
<text x="205.5" y="135.3" transform="rotate(-90 205.5 135.3)">5</text>
<text x="208" y="135.3" transform="rotate(-90 208 135.3)">6</text>
<text x="210.6" y="135.3" transform="rotate(-90 210.6 135.3)">7</text>
<text x="213.1" y="135.3" transform="rotate(-90 213.1 135.3)">8</text>
<text x="229.6" y="135.3" transform="rotate(-90 229.6 135.3)">1</text>
<text x="232.2" y="135.3" transform="rotate(-90 232.2 135.3)">2</text>
<text x="234.7" y="135.3" transform="rotate(-90 234.7 135.3)">3</text>
<text x="237.2" y="135.3" transform="rotate(-90 237.2 135.3)">4</text>
<text x="239.8" y="135.3" transform="rotate(-90 239.8 135.3)">5</text>
<text x="242.3" y="135.3" transform="rotate(-90 242.3 135.3)">6</text>
<text x="244.9" y="135.3" transform="rotate(-90 244.9 135.3)">7</text>
<text x="247.4" y="135.3" transform="rotate(-90 247.4 135.3)">8</text>
<text x="67.9" y="148.3">1</text>
<text x="75.5" y="148.3">4</text>
<text x="67.9" y="150.9">2</text>
<text x="75.5" y="150.9">3</text>
</g>
</svg>
